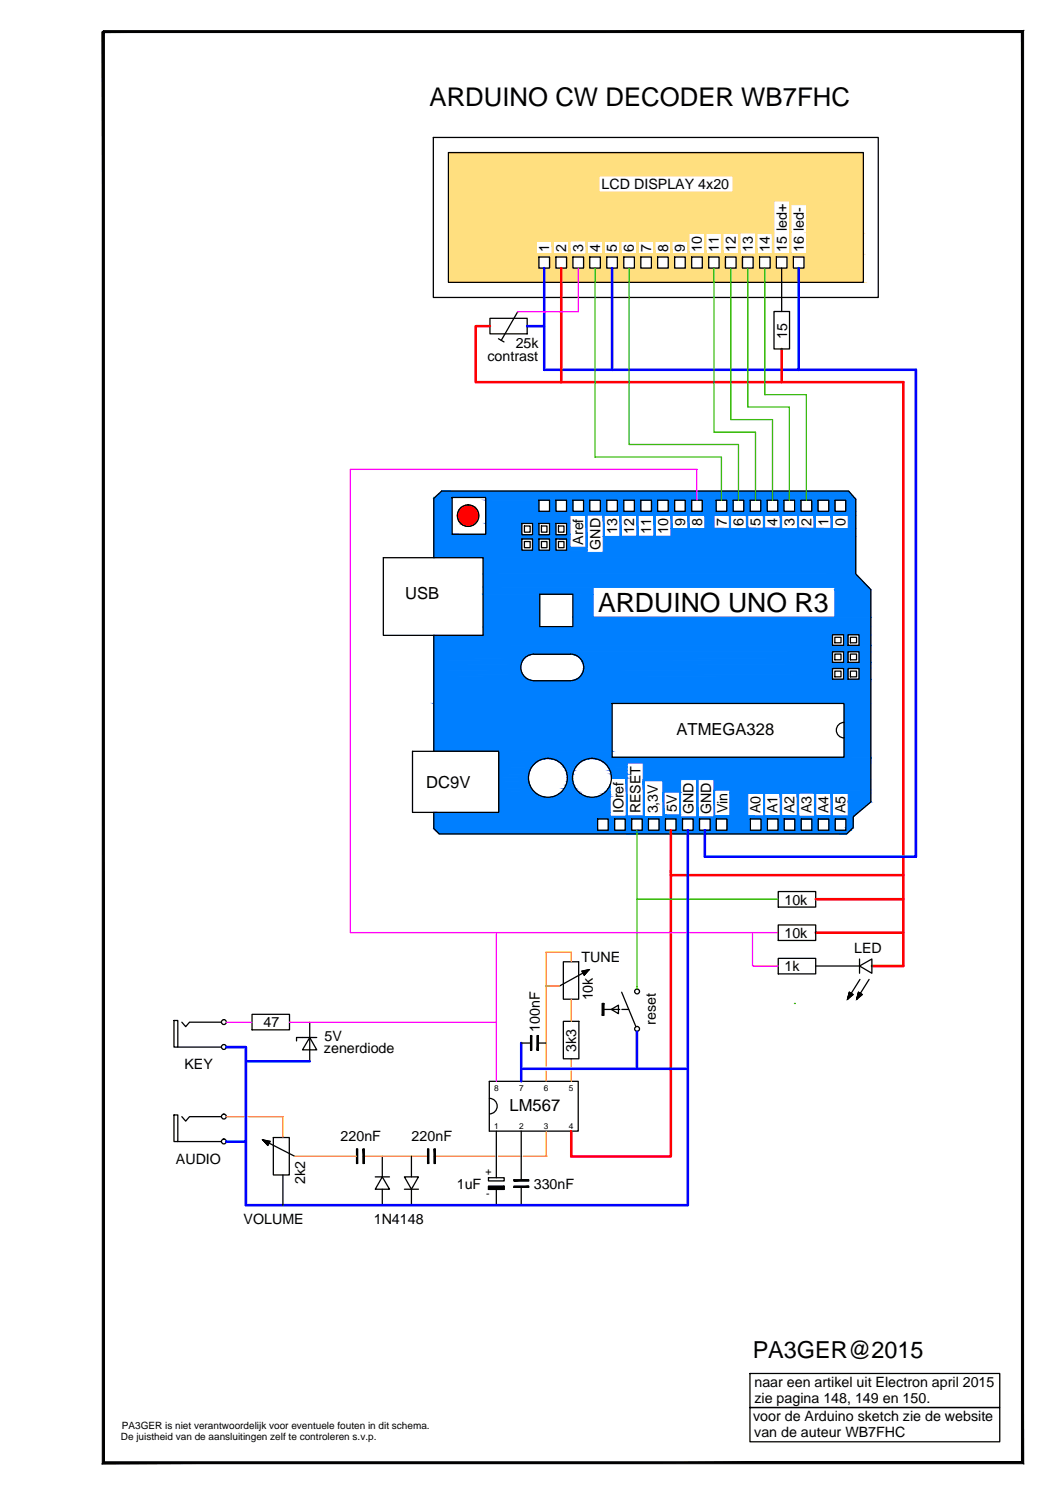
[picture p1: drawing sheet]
<svg xmlns="http://www.w3.org/2000/svg" width="210mm" height="297mm" viewBox="0 0 210 297" stroke-linecap="round" stroke-linejoin="round" font-family="sans-serif">
<!-- layer: KADER 1 -->
<path d="M20.6 291v-284.7h182.8v284.7" fill="none" stroke="#000" stroke-width=".25"/>
<!-- layer: 0 -->
<g fill="#007fff" stroke="#007fff" stroke-width=".2">
<path d="M121.4 156v.3z"/>
<path d="M160.4 97.7v1.3h9.6zM160.4 97.7h8.5l1.1 1.3z"/>
<path d="M157 97.7v1.3h3.4zM157 97.7h3.4v1.3z"/>
<path d="M153.7 97.7v1.3h3.3zM153.7 97.7h3.3v1.3z"/>
<path d="M150.3 97.7v1.3h3.4zM150.3 97.7h3.4v1.3z"/>
<path d="M146.9 97.7v1.3h3.4zM146.9 97.7h3.4v1.3z"/>
<path d="M143.5 97.7v1.3h3.4zM143.5 97.7h3.4v1.3z"/>
<path d="M86.5 99h52.2l-50.8-1.3zM87.9 97.7h50.8v1.3z"/>
<path d="M160.4 99v.1h9.7zM160.4 99h9.6l.1 .1z"/>
<path d="M157 99v.1h3.4zM157 99h3.4v.1z"/>
<path d="M153.7 99v.1h3.3zM153.7 99h3.3v.1z"/>
<path d="M150.3 99v.1h3.4zM150.3 99h3.4v.1z"/>
<path d="M146.9 99v.1h3.4zM146.9 99h3.4v.1z"/>
<path d="M143.5 99v.1h3.4zM143.5 99h3.4v.1z"/>
<path d="M86.3 99.1h3.6l-3.4-.1zM86.5 99h3.4v.1z"/>
<path d="M160.4 99.1v.2h9.9zM160.4 99.1h9.7l.2 .2z"/>
<path d="M157 99.1v.2h3.4zM157 99.1h3.4v.2z"/>
<path d="M153.7 99.1v.2h3.3zM153.7 99.1h3.3v.2z"/>
<path d="M150.3 99.1v.2h3.4zM150.3 99.1h3.4v.2z"/>
<path d="M146.9 99.1v.2h3.4zM146.9 99.1h3.4v.2z"/>
<path d="M143.5 99.1v.2h3.4zM143.5 99.1h3.4v.2z"/>
<path d="M138.7 97.7v1.6h4.8zM138.7 97.7h4.8v1.6z"/>
<path d="M96.6 99v.3h42.1zM96.6 99h42.1v.3z"/>
<path d="M160.4 99.3v.2h9.9zM160.4 99.3h9.9v.2z"/>
<path d="M157 99.3v.2h3.4zM157 99.3h3.4v.2z"/>
<path d="M153.7 99.3v.2h3.3zM153.7 99.3h3.3v.2z"/>
<path d="M150.3 99.3v.2h3.4zM150.3 99.3h3.4v.2z"/>
<path d="M146.9 99.3v.2h3.4zM146.9 99.3h3.4v.2z"/>
<path d="M143.5 99.3v.2h3.4zM143.5 99.3h3.4v.2z"/>
<path d="M138.7 99.3v.2h4.8zM138.7 99.3h4.8v.2z"/>
<path d="M96.6 99.3v.2h42.1zM96.6 99.3h42.1v.2z"/>
<path d="M168.3 99.5v2.2h2zM168.3 99.5h2v2.2z"/>
<path d="M164.9 99.5v2.2h1.2zM164.9 99.5h1.2v2.2z"/>
<path d="M161.5 99.5v2.2h1.3zM161.5 99.5h1.3v2.2z"/>
<path d="M158.1 99.5v2.2h1.3zM158.1 99.5h1.3v2.2z"/>
<path d="M154.8 99.5v2.2h1.2zM154.8 99.5h1.2v2.2z"/>
<path d="M151.4 99.5v2.2h1.2zM151.4 99.5h1.2v2.2z"/>
<path d="M148 99.5v2.2h1.3zM148 99.5h1.3v2.2z"/>
<path d="M144.6 99.5v2.2h1.3zM144.6 99.5h1.3v2.2z"/>
<path d="M139.7 99.5v2.2h2.8zM139.7 99.5h2.8v2.2z"/>
<path d="M136.3 99.5v2.2h1.3zM136.3 99.5h1.3v2.2z"/>
<path d="M133 99.5v2.2h1.2zM133 99.5h1.2v2.2z"/>
<path d="M129.6 99.5v2.2h1.2zM129.6 99.5h1.2v2.2z"/>
<path d="M126.2 99.5v2.2h1.3zM126.2 99.5h1.3v2.2z"/>
<path d="M122.8 99.5v2.2h1.3zM122.8 99.5h1.3v2.2z"/>
<path d="M119.5 99.5v2.2h1.2zM119.5 99.5h1.2v2.2z"/>
<path d="M116.1 99.5v2.2h1.2zM116.1 99.5h1.2v2.2z"/>
<path d="M112.7 99.5v2.2h1.3zM112.7 99.5h1.3v2.2z"/>
<path d="M109.3 99.5v2.2h1.3zM109.3 99.5h1.3v2.2z"/>
<path d="M96.6 99.5v2.2h10.6zM96.6 99.5h10.6v2.2z"/>
<path d="M96.6 101.7v.8h73.7zM96.6 101.7h73.7v.8z"/>
<path d="M96.6 102.5h20.2zM96.6 102.5h20.2z"/>
<path d="M120 102.5h50.3zM120 102.5h50.3z"/>
<path d="M123.3 102.5h32.2zM123.3 102.5h32.2z"/>
<path d="M158.7 102.5h11.6zM158.7 102.5h11.6z"/>
<path d="M123.3 102.5h7.1zM123.3 102.5h7.1z"/>
<path d="M158.7 102.5h6.9zM158.7 102.5h6.9z"/>
<path d="M148.5 102.5h7zM148.5 102.5h7z"/>
<path d="M151.9 102.5h3.6zM151.9 102.5h3.6z"/>
<path d="M140.2 102.5h5.2zM140.2 102.5h5.2z"/>
<path d="M96.6 102.5v1.6h16.8zM96.6 102.5h16.8v1.6z"/>
<path d="M140.2 102.5v2.6h1.9zM140.2 102.5h1.9v2.6z"/>
<path d="M145.1 102.5v2.6h.3zM145.1 102.5h.3v2.6z"/>
<path d="M151.9 102.5v2.6h.2zM151.9 102.5h.2v2.6z"/>
<path d="M155.2 102.5v2.6h.3zM155.2 102.5h.3v2.6z"/>
<path d="M148.5 102.5v2.6h.3zM148.5 102.5h.3v2.6z"/>
<path d="M151.9 105.1h3.6zM151.9 105.1h3.6z"/>
<path d="M158.7 102.5v2.6h.2zM158.7 102.5h.2v2.6z"/>
<path d="M162 102.5v2.6h.2zM162 102.5h.2v2.6z"/>
<path d="M165.3 102.5v2.6h.3zM165.3 102.5h.3v2.6z"/>
<path d="M133.5 102.5v2.7h.2zM133.5 102.5h.2v2.7z"/>
<path d="M136.8 102.5v2.7h.3zM136.8 102.5h.3v2.7z"/>
<path d="M140.2 105.1l5.2 .1zM140.2 105.1l5.2 .1z"/>
<path d="M148.5 105.1l7 .1zM148.5 105.1l7 .1z"/>
<path d="M158.7 105.1l6.9 .1zM158.7 105.1l6.9 .1z"/>
<path d="M168.8 102.5v2.7h1.5zM168.8 102.5h1.5v2.7z"/>
<path d="M133.5 105.2h22zM133.5 105.2h22z"/>
<path d="M158.7 105.2h11.6zM158.7 105.2h11.6z"/>
<path d="M96.6 104.1v2.2h7.2zM96.6 104.1h7.2v2.2z"/>
<path d="M86.3 99.1v7.2h3.6zM86.3 99.1h3.6v7.2z"/>
<path d="M112.7 104.1v2.3h.7zM112.7 104.1h.7v2.3z"/>
<path d="M109.3 104.1v2.3h1.3zM109.3 104.1h1.3v2.3z"/>
<path d="M105.9 104.1v2.3h1.3zM105.9 104.1h1.3v2.3z"/>
<path d="M86.3 106.3l17.5 .1zM86.3 106.3l17.5 .1z"/>
<path d="M123.3 102.5v4.2h.3zM123.3 102.5h.3v4.2z"/>
<path d="M126.7 102.5v4.2h.3zM126.7 102.5h.3v4.2z"/>
<path d="M130.1 102.5v4.2h.3zM130.1 102.5h.3v4.2z"/>
<path d="M123.3 106.7h7.1zM123.3 106.7h7.1z"/>
<path d="M133.5 105.2v1.5h36.8zM133.5 105.2h36.8v1.5z"/>
<path d="M120 102.5v4.2h.2zM120 102.5h.2v4.2z"/>
<path d="M123.3 106.7h47zM123.3 106.7h47z"/>
<path d="M86.3 106.4v.8h27.1zM86.3 106.4h27.1v.8z"/>
<path d="M112.7 107.2v1.7h.7zM112.7 107.2h.7v1.7z"/>
<path d="M116.6 102.5v6.4h.2zM116.6 102.5h.2v6.4z"/>
<path d="M112.7 108.9v.6h4.1zM112.7 108.9h4.1v.6z"/>
<path d="M109.3 107.2v2.3h1.3zM109.3 107.2h1.3v2.3z"/>
<path d="M105.9 107.2v2.3h1.3zM105.9 107.2h1.3v2.3z"/>
<path d="M86.3 107.2v2.3h17.5zM86.3 107.2h17.5v2.3z"/>
<path d="M86.3 109.5v.4h30.5zM86.3 109.5h30.5v.4z"/>
<path d="M120 106.7v3.2h50.3zM120 106.7h50.3v3.2z"/>
<path d="M86.3 109.9v1.1h84zM86.3 109.9h84v1.1z"/>
<path d="M96.1 111v3.2h74.2zM96.1 111h74.2v3.2z"/>
<path d="M96.1 114.2v2.6h76.7zM96.1 114.2h74.2l2.5 2.6z"/>
<path d="M166.1 116.8v.5h7.2zM166.1 116.8h6.7l.5 .5z"/>
<path d="M96.1 116.8v1.4h21.9zM96.1 116.8h21.9v1.4z"/>
<path d="M114 118.2v4.6h4zM114 118.2h4v4.6z"/>
<path d="M166.1 117.3v5.5h7.2zM166.1 117.3h7.2v5.5z"/>
<path d="M114 122.8v1.9h59.3zM114 122.8h59.3v1.9z"/>
<path d="M96.1 118.2v6.5h11.3zM96.1 118.2h11.3v6.5z"/>
<path d="M96.1 124.7v1.6h77.2zM96.1 124.7h77.2v1.6z"/>
<path d="M96.1 126.3v.1h69.5zM96.1 126.3h69.5v.1z"/>
<path d="M170.9 126.3v2.1h2.4zM170.9 126.3h2.4v2.1z"/>
<path d="M167.8 126.3v2.1h.9zM167.8 126.3h.9v2.1z"/>
<path d="M86.3 126.4v2h79.3zM86.3 126.4h79.3v2z"/>
<path d="M86.3 128.4v1.3h87zM86.3 128.4h87v1.3z"/>
<path d="M86.3 129.7v.5h79.3zM86.3 129.7h79.3v.5z"/>
<path d="M113.5 130.2l52.1 .1zM113.5 130.2l52.1 .1z"/>
<path d="M86.3 130.2l19.3 .1zM86.3 130.2h19.9z"/>
<path d="M114.2 130.3l.6 .2h50.8zM114.2 130.3h51.4v.2z"/>
<path d="M86.3 130.3v.2h18.6zM86.3 130.3h19.3l-.7 .2z"/>
<path d="M114.8 130.5l.5 .4h50.3zM114.8 130.5h50.8v.4z"/>
<path d="M86.3 130.5v.4h18.1zM86.3 130.5h18.6l-.5 .4z"/>
<path d="M115.3 130.9l.4 .6h49.9zM115.3 130.9h50.3v.6z"/>
<path d="M86.3 130.9v.6h17.7zM86.3 130.9h18.1l-.4 .6z"/>
<path d="M170.9 129.7v2.1h2.4zM170.9 129.7h2.4v2.1z"/>
<path d="M167.8 129.7v2.1h.9zM167.8 129.7h.9v2.1z"/>
<path d="M115.7 131.5l.2 .3h49.7zM115.7 131.5h49.9v.3z"/>
<path d="M115.9 131.8l.1 .3h57.3zM115.9 131.8h57.4v.3z"/>
<path d="M86.3 131.5v.6h17.4zM86.3 131.5h17.7l-.3 .6z"/>
<path d="M116 132.1l.1 .7h57.2zM116 132.1h57.3v.7z"/>
<path d="M86.3 132.1v.7h17.3zM86.3 132.1h17.4l-.1 .7z"/>
<path d="M116.1 132.8v.2h57.2zM116.1 132.8h57.2v.2z"/>
<path d="M116.1 133l-.1 .5h49.6zM116.1 133h49.5v.5z"/>
<path d="M86.3 132.8v.7h17.4zM86.3 132.8h17.3l.1 .7z"/>
<path d="M116 133.5l-.3 .6h49.9zM116 133.5h49.6v.6z"/>
<path d="M86.3 133.5v.6h17.7zM86.3 133.5h17.4l.3 .6z"/>
<path d="M115.7 134.1l-.4 .6h50.3zM115.7 134.1h49.9v.6z"/>
<path d="M86.3 134.1v.6h18.1zM86.3 134.1h17.7l.4 .6z"/>
<path d="M114.8 135.1h50.8l-50.3-.4zM115.3 134.7h50.3v.4z"/>
<path d="M86.3 134.7v.4h18.6zM86.3 134.7h18.1l.5 .4z"/>
<path d="M170.9 133v2.1h2.4zM170.9 133h2.4v2.1z"/>
<path d="M167.8 133v2.1h.9zM167.8 133h.9v2.1z"/>
<path d="M114.6 135.1h51zM114.8 135.1h50.8z"/>
<path d="M114.2 135.3h59.1l-58.7-.2zM114.6 135.1h58.7v.2z"/>
<path d="M86.3 135.1v.2h19.3zM86.3 135.1h18.6l.7 .2z"/>
<path d="M113.5 135.4h59.8zM114.2 135.3l59.1 .1z"/>
<path d="M86.3 135.3l19.9 .1zM86.3 135.3l19.9 .1z"/>
<path d="M86.3 135.4v4.6h87zM86.3 135.4h87v4.6z"/>
<path d="M86.3 140v9.5h35.5zM86.3 140h35.5v9.5z"/>
<path d="M167.9 140v10.7h5.4zM167.9 140h5.4v10.7z"/>
<path d="M99.2 149.5v1.2h22.6zM99.2 149.5h22.6v1.2z"/>
<path d="M99.2 150.7v.2h74.1zM99.2 150.7h74.1v.2z"/>
<path d="M117.8 150.9l55.5 .1zM117.8 150.9l55.5 .1z"/>
<path d="M109 150.9l8 .1zM109 150.9h8.8z"/>
<path d="M99.2 150.9l9.1 .1zM99.2 150.9h9.8z"/>
<path d="M118.5 151l.7 .2h54.1zM118.5 151h54.8v.2z"/>
<path d="M109.8 151l.7 .2h5.8zM109.8 151h7.2l-.7 .2z"/>
<path d="M99.2 151v.2h8.3zM99.2 151h9.1l-.8 .2z"/>
<path d="M119.2 151.2l.7 .4h53.4zM119.2 151.2h54.1v.4z"/>
<path d="M110.5 151.2l.7 .4h4.4zM110.5 151.2h5.8l-.7 .4z"/>
<path d="M99.2 151.2v.4h7.7zM99.2 151.2h8.3l-.6 .4z"/>
<path d="M119.9 151.6l.3 .2h53.1zM119.9 151.6h53.4v.2z"/>
<path d="M120.2 151.8l.3 .3h4.3zM120.2 151.8h4.6v.3z"/>
<path d="M111.2 151.6l.5 .5h3.3zM111.2 151.6h4.4l-.6 .5z"/>
<path d="M99.2 151.6v.5h7.1zM99.2 151.6h7.7l-.6 .5z"/>
<path d="M120.5 152.1l.5 .5h3.8zM120.5 152.1h4.3v.5z"/>
<path d="M111.7 152.1l.5 .5h2.4zM111.7 152.1h3.3l-.4 .5z"/>
<path d="M99.2 152.1v.5h6.6zM99.2 152.1h7.1l-.5 .5z"/>
<path d="M121 152.6l.4 .7h3.4zM121 152.6h3.8v.7z"/>
<path d="M112.2 152.6l.4 .7h1.6zM112.2 152.6h2.4l-.4 .7z"/>
<path d="M99.2 152.6v.7h6.2zM99.2 152.6h6.6l-.4 .7z"/>
<path d="M121.4 153.3l.2 .7h3.2zM121.4 153.3h3.4v.7z"/>
<path d="M112.6 153.3l.2 .7h1.2zM112.6 153.3h1.6l-.2 .7z"/>
<path d="M99.2 153.3v.7h6zM99.2 153.3h6.2l-.2 .7z"/>
<path d="M121.6 154l.1 .8h3.1zM121.6 154h3.2v.8z"/>
<path d="M112.8 154l.1 .8h1zM112.8 154h1.2l-.1 .8z"/>
<path d="M99.2 154v.8h5.9zM99.2 154h6l-.1 .8z"/>
<path d="M121.7 154.8l3.1 .1zM121.7 154.8l3.1 .1z"/>
<path d="M128 151.8v3.3h45.3zM128 151.8h45.3v3.3z"/>
<path d="M128 155.1v.3h7.4zM128 155.1h7.4v.3z"/>
<path d="M112.9 154.8l-.1 .7h1.2zM112.9 154.8h1l.1 .7z"/>
<path d="M99.2 154.8v.7h6zM99.2 154.8h5.9l.1 .7z"/>
<path d="M112.8 155.5l-.2 .8h1.6zM112.8 155.5h1.2l.2 .8z"/>
<path d="M99.2 155.5v.8h6.2zM99.2 155.5h6l.2 .8z"/>
<path d="M121.4 156.3l-.4 .6h.4zM121.4 156.3v.6z"/>
<path d="M112.6 156.3l-.4 .6h2.4zM112.6 156.3h1.6l.4 .6z"/>
<path d="M99.2 156.3v.6h6.6zM99.2 156.3h6.2l.4 .6z"/>
<path d="M142.1 155.1v2.1h31.2zM142.1 155.1h31.2v2.1z"/>
<path d="M121 156.9l-.5 .6h.9zM121 156.9h.4v.6z"/>
<path d="M112.2 156.9l-.5 .6h3.3zM112.2 156.9h2.4l.4 .6z"/>
<path d="M99.2 156.9v.6h7.1zM99.2 156.9h6.6l.5 .6z"/>
<path d="M131.9 155.4v2.2h3.5zM131.9 155.4h3.5v2.2z"/>
<path d="M145.2 157.2v.6h28.1zM145.2 157.2h28.1v.6z"/>
<path d="M145.2 157.8h13.7zM145.2 157.8h13.7z"/>
<path d="M162 157.8h11.3zM162 157.8h11.3z"/>
<path d="M151.9 157.8l7 .1zM151.9 157.8l7 .1z"/>
<path d="M162 157.8l3.6 .1zM162 157.8l3.6 .1z"/>
<path d="M119.9 158h1.5l-.9-.5zM120.5 157.5h.9v.5z"/>
<path d="M111.2 158h4.4l-3.9-.5zM111.7 157.5h3.3l.6 .5z"/>
<path d="M99.2 157.5v.5h7.7zM99.2 157.5h7.1l.6 .5z"/>
<path d="M119.2 158.4h2.2l-1.5-.4zM119.9 158h1.5v.4z"/>
<path d="M110.5 158.4h5.8l-5.1-.4zM111.2 158h4.4l.7 .4z"/>
<path d="M99.2 158v.4h8.3zM99.2 158h7.7l.6 .4z"/>
<path d="M118.5 158.6h2.9l-2.2-.2zM119.2 158.4h2.2v.2z"/>
<path d="M109.8 158.6h7.2l-6.5-.2zM110.5 158.4h5.8l.7 .2z"/>
<path d="M99.2 158.4v.2h9.1zM99.2 158.4h8.3l.8 .2z"/>
<path d="M117.8 158.7h3.6zM118.5 158.6l2.9 .1z"/>
<path d="M109 158.7h8.8zM109.8 158.6l8 .1z"/>
<path d="M99.2 158.6l9.8 .1zM99.2 158.6l9.8 .1z"/>
<path d="M168.8 157.8v1.8h4.5zM168.8 157.8h4.5v1.8z"/>
<path d="M99.2 158.7v2.9h22.2zM99.2 158.7h22.2v2.9z"/>
<path d="M131.9 157.6v4.5h.2zM131.9 157.6h.2v4.5z"/>
<path d="M135.2 157.6v4.5h.2zM135.2 157.6h.2v4.5z"/>
<path d="M142.1 157.2v5.1h.1zM142.1 157.2h.1v5.1z"/>
<path d="M145.2 157.8v4.5h3.6zM145.2 157.8h3.6v4.5z"/>
<path d="M162 157.9v4.4h.3zM162 157.9h.3v4.4z"/>
<path d="M165.3 157.9v4.4h.3zM165.3 157.9h.3v4.4z"/>
<path d="M151.9 157.9v4.4h.2zM151.9 157.9h.2v4.4z"/>
<path d="M155.2 157.9v4.4h.3zM155.2 157.9h.3v4.4z"/>
<path d="M158.6 157.9v4.4h.3zM158.6 157.9h.3v4.4z"/>
<path d="M162 162.3l3.6 .1zM162 162.3l3.6 .1z"/>
<path d="M168.8 159.6v2.8h1.1zM168.8 159.6h4.5l-3.4 2.8z"/>
<path d="M142.1 162.3l6.7 .1zM142.1 162.3l6.7 .1z"/>
<path d="M151.9 162.3l7 .1zM151.9 162.3l7 .1z"/>
<path d="M142.1 162.4h16.8zM142.1 162.4h16.8z"/>
<path d="M162 162.4h7.9zM162 162.4h7.9z"/>
<path d="M124.6 154.9v7.5h.2zM124.6 154.9h.2v7.5z"/>
<path d="M128 155.4v7h.2zM128 155.4h.2v7z"/>
<path d="M86.3 161.6v.8h35.1zM86.3 161.6h35.1v.8z"/>
<path d="M124.6 162.4h3.6zM124.6 162.4h3.6z"/>
<path d="M86.3 162.4l41.9 .1zM86.3 162.4l41.9 .1z"/>
<path d="M131.9 162.1v.4h3.5zM131.9 162.1h3.5v.4z"/>
<path d="M142.1 162.4l27.7 .1zM142.1 162.4h27.8z"/>
<path d="M86.3 162.5h49.1zM86.3 162.5h49.1z"/>
<path d="M138.6 155.1v7.4h.3zM138.6 155.1h.3v7.4z"/>
<path d="M142.1 162.5h27.7zM142.1 162.5h27.7z"/>
<path d="M86.3 162.5v.4h83.5zM86.3 162.5h83.5v.4z"/>
<path d="M168.3 162.9v1.8h1.4zM168.3 162.9h1.5l-.1 1.8z"/>
<path d="M86.3 162.9v1.9h32.6zM86.3 162.9h32.6v1.9z"/>
<path d="M168.3 164.7v.5h.9zM168.3 164.7h1.4l-.5 .5z"/>
<path d="M164.9 162.9v2.3h1.3zM164.9 162.9h1.3v2.3z"/>
<path d="M161.5 162.9v2.3h1.3zM161.5 162.9h1.3v2.3z"/>
<path d="M158.1 162.9v2.3h1.3zM158.1 162.9h1.3v2.3z"/>
<path d="M154.8 162.9v2.3h1.2zM154.8 162.9h1.2v2.3z"/>
<path d="M151.4 162.9v2.3h1.3zM151.4 162.9h1.3v2.3z"/>
<path d="M144.6 162.9v2.3h4.7zM144.6 162.9h4.7v2.3z"/>
<path d="M141.3 162.9v2.3h1.2zM141.3 162.9h1.2v2.3z"/>
<path d="M137.9 162.9v2.3h1.3zM137.9 162.9h1.3v2.3z"/>
<path d="M134.5 162.9v2.3h1.3zM134.5 162.9h1.3v2.3z"/>
<path d="M131.1 162.9v2.3h1.3zM131.1 162.9h1.3v2.3z"/>
<path d="M127.8 162.9v2.3h1.2zM127.8 162.9h1.2v2.3z"/>
<path d="M124.4 162.9v2.3h1.3zM124.4 162.9h1.3v2.3z"/>
<path d="M121 162.9v2.3h1.3zM121 162.9h1.3v2.3z"/>
<path d="M86.3 164.8l.3 .4h32.3zM86.3 164.8h32.6v.4z"/>
<path d="M140.2 165.2v.7h28.3zM140.2 165.2h29l-.7 .7z"/>
<path d="M136.8 165.2v.7h3.4zM136.8 165.2h3.4v.7z"/>
<path d="M133.5 165.2v.7h3.3zM133.5 165.2h3.3v.7z"/>
<path d="M126.7 165.2v.7h6.8zM126.7 165.2h6.8v.7z"/>
<path d="M86.6 165.2l.8 .7h39.3zM86.6 165.2h40.1v.7z"/>
</g>
<g fill="none" stroke="#000" stroke-width=".25">
<path d="M86.2 27.3h88.5v31.9h-88.5zM89.2 30.4h82.6v25.8h-82.6zM107.2 51.1h2.1v2.2h-2.1zM110.6 51.1h2.1v2.2h-2.1zM114 51.1h2.1v2.2h-2.1zM117.3 51.1h2.2v2.2h-2.2zM120.7 51.1h2.1v2.2h-2.1zM124.1 51.1h2.1v2.2h-2.1zM127.5 51.1h2.1v2.2h-2.1zM130.8 51.1h2.2v2.2h-2.2zM134.2 51.1h2.1v2.2h-2.1zM137.6 51.1h2.1v2.2h-2.1z"/>
<path d="M141 51.1h2.1v2.2h-2.1zM144.3 51.1h2.2v2.2h-2.2zM147.7 51.1h2.1v2.2h-2.1zM151.1 51.1h2.1v2.2h-2.1zM154.5 51.1h2.1v2.2h-2.1zM155.5 53.3v8.7M157.8 51.1h2.2v2.2h-2.2zM97.5 63.3h7.4v3.1h-7.4zM99.2 67.4l1.1 .6M103 62.1l-3.3 5.6M154 62h3.1v7.4h-3.1zM89.9 99h6.7v7.3h-6.7z"/>
<path d="M107.2 99.5h2.1v2.2h-2.1zM110.6 99.5h2.1v2.2h-2.1zM114 99.5h2.1v2.2h-2.1zM117.3 99.5h2.2v2.2h-2.2zM120.7 99.5h2.1v2.2h-2.1zM124.1 99.5h2.1v2.2h-2.1zM127.5 99.5h2.1v2.2h-2.1zM130.8 99.5h2.2v2.2h-2.2zM134.2 99.5h2.1v2.2h-2.1zM137.6 99.5h2.1v2.2h-2.1zM142.5 99.5h2.1v2.2h-2.1zM145.9 99.5h2.1v2.2h-2.1z"/>
<path d="M149.3 99.5h2.1v2.2h-2.1zM152.6 99.5h2.2v2.2h-2.2zM156 99.5h2.1v2.2h-2.1zM159.4 99.5h2.1v2.2h-2.1zM162.8 99.5h2.1v2.2h-2.1zM166.1 99.5h2.2v2.2h-2.2zM76.3 111h19.8v15.4h-19.8zM86.3 111v-11.9l1.6-1.4h81l1.4 1.6v14.9l3 3.1v42.3l-3.5 2.9-.1 2.2-1.2 1.2h-81.1l-1.1-1.1v-3.2M103.8 104.1h2.1v2.3h-2.1zM103.8 107.2h2.1v2.3h-2.1zM104.3 104.6h1.2v1.3h-1.2zM104.3 107.7h1.2v1.3h-1.2z"/>
<path d="M107.2 104.1h2.1v2.3h-2.1zM107.2 107.2h2.1v2.3h-2.1zM107.4 118.2h6.6v6.5h-6.6zM107.7 104.6h1.1v1.3h-1.1zM107.7 107.7h1.1v1.3h-1.1zM110.6 104.1h2.1v2.3h-2.1zM110.6 107.2h2.1v2.3h-2.1zM111.1 104.6h1.1v1.3h-1.1zM111.1 107.7h1.1v1.3h-1.1zM86.3 126.4v23.1M106.2 130.2h7.3M106.3 130.1a2.65 2.65 0 0 0-2.7 2.7 2.65 2.65 0 0 0 2.7 2.6h7.2"/>
<path d="M113.5 130.1a2.65 2.65 0 0 1 2.6 2.7 2.65 2.65 0 0 1-2.6 2.6M121.8 140h46.1v10.7h-46.1zM165.6 129.7h2.2v2.1h-2.2zM165.6 126.3h2.2v2.1h-2.2zM165.6 133h2.2v2.1h-2.2zM166.1 130.1h1.2v1.2h-1.2zM166.1 126.8h1.2v1.1h-1.2zM166.1 133.5h1.2v1.2h-1.2zM168.7 129.7h2.2v2.1h-2.2zM168.7 126.3h2.2v2.1h-2.2zM168.7 133h2.2v2.1h-2.2zM169.2 130.1h1.2v1.2h-1.2z"/>
<path d="M169.2 126.8h1.2v1.1h-1.2zM169.2 133.5h1.2v1.2h-1.2zM82.1 149.5h17.1v12.1h-17.1zM167.9 143.7a1.55 1.55 0 0 0-1.5 1.6 1.55 1.55 0 0 0 1.5 1.5M118.9 162.9h2.1v2.3h-2.1zM122.3 162.9h2.1v2.3h-2.1zM125.7 162.9h2.1v2.3h-2.1zM129 162.9h2.1v2.3h-2.1zM132.4 162.9h2.1v2.3h-2.1zM135.8 162.9h2.1v2.3h-2.1zM139.2 162.9h2.1v2.3h-2.1zM142.5 162.9h2.1v2.3h-2.1z"/>
<path d="M149.3 162.9h2.1v2.3h-2.1zM152.7 162.9h2.1v2.3h-2.1zM154.8 177.4h7.5v3.1h-7.5zM156 162.9h2.1v2.3h-2.1zM159.4 162.9h2.1v2.3h-2.1zM162.8 162.9h2.1v2.3h-2.1zM166.2 162.9h2.1v2.3h-2.1zM108.7 196.2h.6M112.1 191.3h3v7.5h-3zM115.8 193.2l1.4-.3-1 1.1zM117.2 192.9l-5.9 3.3M119.8 199.6h.3v2.4h-.3z"/>
<path d="M123.7 197.4l2.8 6.9M154.8 184h7.5v3.1h-7.5zM154.8 190.7h7.5v3.1h-7.5zM162.3 192.2h8.7M171 192.2l2.5-1.4v2.8zM171 190.8v2.8M171.1 194.9l-2.5 3.9 1.1-.9-.7-.5-.4 1.4M172.9 194.9l-2.5 3.9 1.2-.9-.8-.5-.4 1.4M34.6 203h.8v5.3h-.8zM35.4 208.3h8.6M36.2 203.4l.7 .9 .8-.9h6.3M50.2 201.8h7.4v3.1h-7.4z"/>
<path d="M61.6 206.4l1.4 2.5h-2.8zM61.6 203.4v7.8M63 206.4h-4v.7M97.4 215.1h17.6v9.9h-17.6zM97.4 218.5a1.55 1.55 0 0 1 1.5 1.6 1.55 1.55 0 0 1-1.5 1.5M103.7 207.5h1.9M105.6 206h.2v3h-.2zM106.9 206h.2v3h-.2zM107.1 207.5h1.6M112.1 203.2h3.1v7.5h-3.1zM120.1 200.8h1.4M121.6 200.8l1.4-.8v1.7z"/>
<path d="M121.8 200.8h1.5M123.7 200.8h1.4M34.6 221.8h.8v5.3h-.8zM35.4 227.1h8.6M36.2 222.2l.7 .9 .8-.9h6.3M52.3 226.8l1 1.1 .4-.8-1.4-.3 6.3 3.2M54.4 226.3h3.2v7.5h-3.2zM56.3 233.8v6M70.9 228.6h.2v2.9h-.2zM72.2 228.6h.3v2.9h-.3zM74.7 234.1h2.8M76.1 234.1l1.4 2.5h-2.8z"/>
<path d="M76.1 230v4.1M76.1 236.6v3.2M80.5 234.1h2.8l-1.4 2.5zM80.5 236.6h2.8M81.9 230v4.1M81.9 236.6v3.2M85.1 228.6h.2v2.9h-.2zM86.4 228.6h.2v2.9h-.2zM97.2 234.3h3.1v.7h-3.1zM97.2 236h3.1v.6h-3.1zM98.7 225v9.3M98.7 236.6v3"/>
<path d="M102.3 234.7h2.9v.3h-2.9zM102.3 236h2.9v.2h-2.9zM103.7 225v9.7M103.7 236.2v3.4M149.2 273.3h49.7v6.7h-49.7zM149.2 280h49.7v6.9h-49.7z"/>
<circle cx="93.1" cy="102.6" r="2.14"/>
<circle cx="109" cy="154.7" r="3.9"/>
<circle cx="117.8" cy="154.7" r="3.9"/>
<circle cx="126.8" cy="197.3" r=".49"/>
<circle cx="44.5" cy="203.3" r=".49"/>
<circle cx="44.5" cy="208.3" r=".49"/>
<circle cx="126.8" cy="204.7" r=".49"/>
<circle cx="44.5" cy="227.1" r=".49"/>
<circle cx="44.5" cy="222.1" r=".49"/>
</g>
<g fill="#f00" stroke="#f00" stroke-width=".2">
<path d="M92.6 100.5h1.1z"/>
<path d="M92.1 104.4h2.1l-.5 .2z"/>
<path d="M92.1 100.8h2.1l-1.6-.3zM92.6 100.5h1.1l.5 .3z"/>
<path d="M91.6 101.1h3l-2.5-.3zM92.1 100.8h2.1l.4 .3z"/>
<path d="M91.6 101.1l-.3 .4h3.6zM91.6 101.1h3l.3 .4z"/>
<path d="M91.3 101.5l-.3 .6h4.2zM91.3 101.5h3.6l.3 .6z"/>
<path d="M91 102.1v.5h4.2zM91 102.1h4.2v.5z"/>
<path d="M91 102.6v.6h4.2zM91 102.6h4.2v.6z"/>
<path d="M91 103.2l.3 .5h3.6zM91 103.2h4.2l-.3 .5z"/>
<path d="M91.3 103.7l.3 .4h3zM91.3 103.7h3.6l-.3 .4z"/>
<path d="M91.6 104.1l.5 .3h2.1zM91.6 104.1h3l-.4 .3z"/>
<path d="M92.1 104.4l.5 .2h1.1zM92.6 104.6h1.1z"/>
</g>
<g fill="#ffdf7f" stroke="#ffdf7f" stroke-width=".2">
<path d="M89.2 30.4v4.6h82.6zM89.2 30.4h82.6v4.6z"/>
<path d="M89.2 35v3.2h30zM89.2 35h30v3.2z"/>
<path d="M145.8 35v3.2h26zM145.8 35h26v3.2z"/>
<path d="M89.2 38.2v1.8h82.6zM89.2 38.2h82.6v1.8z"/>
<path d="M157.1 40v.7h14.7zM157.1 40h14.7v.7z"/>
<path d="M89.2 40v6.4h64.8zM89.2 40h64.8v6.4z"/>
<path d="M89.2 46.4h58zM89.2 46.4h58z"/>
<path d="M150.4 46.4h3.6zM150.4 46.4h3.6z"/>
<path d="M157.1 40.7v5.7h.2zM157.1 40.7h.2v5.7z"/>
<path d="M160.5 40.7v5.7h11.3zM160.5 40.7h11.3v5.7z"/>
<path d="M140.2 46.4h7zM140.2 46.4h7z"/>
<path d="M150.4 46.4h3.6zM150.4 46.4h3.6z"/>
<path d="M89.2 46.4v1.5h47.9zM89.2 46.4h47.9v1.5z"/>
<path d="M116.6 47.9h20.5zM116.6 47.9h20.5z"/>
<path d="M89.2 47.9h24.2zM89.2 47.9h24.2z"/>
<path d="M116.6 47.9h7zM116.6 47.9h7z"/>
<path d="M116.6 47.9h3.7zM116.6 47.9h3.7z"/>
<path d="M126.7 47.9l3.6 .1zM126.7 47.9l3.6 .1z"/>
<path d="M126.7 48v2.5h.3zM126.7 48h.3v2.5z"/>
<path d="M130 48v2.5h.3zM130 48h.3v2.5z"/>
<path d="M116.6 47.9v2.6h.2zM116.6 47.9h.2v2.6z"/>
<path d="M119.9 47.9v2.6h.4zM119.9 47.9h.4v2.6z"/>
<path d="M116.6 50.5h3.7zM116.6 50.5h3.7z"/>
<path d="M123.3 47.9v2.6h.3zM123.3 47.9h.3v2.6z"/>
<path d="M89.2 47.9v2.6h17.5zM89.2 47.9h17.5v2.6z"/>
<path d="M109.8 47.9v2.6h.3zM109.8 47.9h.3v2.6z"/>
<path d="M113.1 47.9v2.6h.3zM113.1 47.9h.3v2.6z"/>
<path d="M140.2 46.4v4.1h.2zM140.2 46.4h.2v4.1z"/>
<path d="M143.5 46.4v4.1h.3zM143.5 46.4h.3v4.1z"/>
<path d="M146.9 46.4v4.1h.3zM146.9 46.4h.3v4.1z"/>
<path d="M150.4 46.4v4.1h.2zM150.4 46.4h.2v4.1z"/>
<path d="M153.7 46.4v4.1h.3zM153.7 46.4h.3v4.1z"/>
<path d="M116.6 50.5h7zM116.6 50.5h7z"/>
<path d="M126.7 50.5h3.6zM126.7 50.5h3.6z"/>
<path d="M133.5 47.9v2.6h.2zM133.5 47.9h.2v2.6z"/>
<path d="M136.8 47.9v2.6h.3zM136.8 47.9h.3v2.6z"/>
<path d="M140.2 50.5h7zM140.2 50.5h7z"/>
<path d="M150.4 50.5h3.6zM150.4 50.5h3.6z"/>
<path d="M157.1 46.4v4.1h.2zM157.1 46.4h.2v4.1z"/>
<path d="M160.5 46.4v4.1h11.3zM160.5 46.4h11.3v4.1z"/>
<path d="M89.2 50.5h24.2zM89.2 50.5h24.2z"/>
<path d="M116.6 50.5h30.6zM116.6 50.5h30.6z"/>
<path d="M150.4 50.5h21.4zM150.4 50.5h21.4z"/>
<path d="M89.2 50.5v.6h82.6zM89.2 50.5h82.6v.6z"/>
<path d="M160 51.1v2.2h11.8zM160 51.1h11.8v2.2z"/>
<path d="M156.6 51.1v2.2h1.2zM156.6 51.1h1.2v2.2z"/>
<path d="M153.2 51.1v2.2h1.3zM153.2 51.1h1.3v2.2z"/>
<path d="M149.8 51.1v2.2h1.3zM149.8 51.1h1.3v2.2z"/>
<path d="M146.5 51.1v2.2h1.2zM146.5 51.1h1.2v2.2z"/>
<path d="M143.1 51.1v2.2h1.2zM143.1 51.1h1.2v2.2z"/>
<path d="M139.7 51.1v2.2h1.3zM139.7 51.1h1.3v2.2z"/>
<path d="M136.3 51.1v2.2h1.3zM136.3 51.1h1.3v2.2z"/>
<path d="M133 51.1v2.2h1.2zM133 51.1h1.2v2.2z"/>
<path d="M129.6 51.1v2.2h1.2zM129.6 51.1h1.2v2.2z"/>
<path d="M126.2 51.1v2.2h1.3zM126.2 51.1h1.3v2.2z"/>
<path d="M122.8 51.1v2.2h1.3zM122.8 51.1h1.3v2.2z"/>
<path d="M119.5 51.1v2.2h1.2zM119.5 51.1h1.2v2.2z"/>
<path d="M116.1 51.1v2.2h1.2zM116.1 51.1h1.2v2.2z"/>
<path d="M112.7 51.1v2.2h1.3zM112.7 51.1h1.3v2.2z"/>
<path d="M109.3 51.1v2.2h1.3zM109.3 51.1h1.3v2.2z"/>
<path d="M89.2 51.1v2.2h18zM89.2 51.1h18v2.2z"/>
<path d="M158.9 53.3v2.9h12.9zM158.9 53.3h12.9v2.9z"/>
<path d="M155.5 53.3v2.9h3.4zM155.5 53.3h3.4v2.9z"/>
<path d="M152.2 53.3v2.9h3.3zM152.2 53.3h3.3v2.9z"/>
<path d="M148.8 53.3v2.9h3.4zM148.8 53.3h3.4v2.9z"/>
<path d="M145.4 53.3v2.9h3.4zM145.4 53.3h3.4v2.9z"/>
<path d="M142.1 53.3v2.9h3.3zM142.1 53.3h3.3v2.9z"/>
<path d="M125.2 53.3v2.9h16.9zM125.2 53.3h16.9v2.9z"/>
<path d="M121.8 53.3v2.9h3.4zM121.8 53.3h3.4v2.9z"/>
<path d="M118.4 53.3v2.9h3.4zM118.4 53.3h3.4v2.9z"/>
<path d="M115 53.3v2.9h3.4zM115 53.3h3.4v2.9z"/>
<path d="M111.7 53.3v2.9h3.3zM111.7 53.3h3.3v2.9z"/>
<path d="M108.3 53.3v2.9h3.4zM108.3 53.3h3.4v2.9z"/>
<path d="M89.2 53.3v2.9h19.1zM89.2 53.3h19.1v2.9z"/>
</g>
<path d="M108.3 53.3v20.3h50.6v-20.3M121.8 53.3v20.3M104.9 64.9h3.4M158.9 73.6h23.3v96.8h-42v-5.2M136.8 165.2v74.6h-87.9v-31.5h-3.9M48.9 211.2h12.7M103.7 207.5v7.6M103.7 212.6h33.1M126.7 205.2v7.4M45 227.1h3.9" fill="none" stroke="#00f" stroke-width=".51"/>
<path d="M111.7 53.3v22.7M97.5 64.9h-2.9v11.1h17.1M111.7 76h68v116.2h-6.2M155.5 69.4v6.6M133.5 165.2v64.9h-19.8M133.5 174.1h46.2M162.3 178.9h17.4M162.3 185.5h17.4M113.7 225v5" fill="none" stroke="#f00" stroke-width=".51"/>
<path d="M118.4 53.3v37.6h25.1v8.6M125.2 53.3v35.1h21.7v11.1M142.1 53.3v32.7h8.2v13.5M145.4 53.3v30.2h8.3v16M148.8 53.3v27.7h8.2v18.5M152.2 53.3v25.2h8.2v21M126.7 165.2v31.6M126.7 178.9h28.1M158.1 199.6h.1" fill="none" stroke="#2eb800" stroke-width=".25"/>
<path d="M115 53.3v8.8h-12M138.7 99.5v-6.1h-69v92.1h29v29.6M98.7 185.5h56.1M149.7 185.5v6.7h5.1M45 203.4h5.2M57.6 203.4h41.1" fill="none" stroke="#f0f" stroke-width=".25"/>
<g fill="none" stroke="#ff7f00" stroke-width=".25">
<path d="M108.7 196.2h2.6M113.7 191.3v-1.9h-5v22.7M113.7 198.8v4.4M108.7 213.1v2M113.7 210.7v1.6M113.7 213.1v2M45 222.2h3.6M49.3 222.2h7v4.1M58.6 230h12.3M72.2 230h13.1M86.4 230h12M99.2 230h4.2"/>
<path d="M104.1 230h4.6M108.7 230h.1M108.7 225v5"/>
</g>
<path d="M113.7 230v.1" fill="none" stroke="#f00" stroke-width=".25"/>
<g fill="#000" stroke="#000" stroke-width=".2">
<path d="M20.6 6.1v.4l183.1-.4zM20.6 6.5l183.1-.4-.5 .4zM203.2 6.5l.5 284.7v-285.1zM203.2 6.5l.5 284.7-.5-.4zM20.3 291.2h183.4l-.5-.4zM20.3 291.2l.5-.4h182.4zM20.3 6.3v284.9l.5-.4zM20.3 6.3h.5v284.5z"/>
<path d="M115.8 193.2l1.4-.3-1 1.1zM117.2 192.9l-1 1.1z"/>
<path d="M119.8 199.6v2.4l.3-2.4zM120.1 199.6v2.4h-.3z"/>
<path d="M169 197.4l.7 .5-1.1 .9zM169 197.4l-.4 1.4z"/>
<path d="M170.8 197.4l.8 .5-1.2 .9zM170.8 197.4l-.4 1.4z"/>
<path d="M105.8 206l-.2 3h.2zM105.6 206h.2l-.2 3z"/>
<path d="M107.1 206l-.2 3h.2zM106.9 206h.2l-.2 3z"/>
<path d="M52.3 226.8l1 1.1 .4-.8zM52.3 226.8l1 1.1z"/>
<path d="M70.9 228.6l.2 2.9h-.2zM70.9 228.6l.2 2.9v-2.9z"/>
<path d="M72.2 228.6l.3 2.9h-.3zM72.2 228.6l.3 2.9v-2.9z"/>
<path d="M85.1 228.6l.2 2.9h-.2zM85.1 228.6l.2 2.9v-2.9z"/>
<path d="M86.4 228.6l.2 2.9h-.2zM86.4 228.6l.2 2.9v-2.9z"/>
<path d="M97.2 236h3.1l-3.1 .6zM97.2 236.6h3.1v-.6z"/>
<path d="M102.3 234.7h2.9l-2.9 .3zM102.3 235h2.9v-.3z"/>
<path d="M102.3 236h2.9l-2.9 .2zM102.3 236.2h2.9v-.2z"/>
</g>
<text font-size="5.3" x="119" y="121.7">ARDUINO UNO R3</text>
<text font-size="5.1" x="85.5" y="21.1">ARDUINO CW DECODER WB7FHC</text>
<text font-size="4.7" x="149.8" y="270.2">PA3GER@2015</text>
<g font-size="3.3">
<text x="80.6" y="119.3">USB</text>
<text x="134.6" y="146.1">ATMEGA328</text>
<text x="84.8" y="156.8">DC9V</text>
<text x="101.4" y="221.1">LM567</text>
</g>
<g font-size="2.8">
<text x="119.7" y="37.6">LCD DISPLAY 4x20</text>
<text x="109.3" y="50" transform="rotate(-90 109.3 50)">1</text>
<text x="112.6" y="50" transform="rotate(-90 112.6 50)">2</text>
<text x="116" y="50" transform="rotate(-90 116 50)">3</text>
<text x="119.4" y="50" transform="rotate(-90 119.4 50)">4</text>
<text x="122.8" y="50" transform="rotate(-90 122.8 50)">5</text>
<text x="126.1" y="50" transform="rotate(-90 126.1 50)">6</text>
<text x="129.5" y="50" transform="rotate(-90 129.5 50)">7</text>
<text x="132.9" y="50" transform="rotate(-90 132.9 50)">8</text>
<text x="136.3" y="50" transform="rotate(-90 136.3 50)">9</text>
<text x="139.6" y="50" transform="rotate(-90 139.6 50)">10</text>
<text x="143" y="50" transform="rotate(-90 143 50)">11</text>
<text x="146.4" y="50" transform="rotate(-90 146.4 50)">12</text>
<text x="149.8" y="50" transform="rotate(-90 149.8 50)">13</text>
<text x="153.1" y="50" transform="rotate(-90 153.1 50)">14</text>
<text x="156.5" y="50" transform="rotate(-90 156.5 50)">15 led+</text>
<text x="159.9" y="50" transform="rotate(-90 159.9 50)">16 led-</text>
<text x="97" y="71.8">contrast</text>
<text x="102.6" y="69.2">25k</text>
<text x="156.6" y="67.5" transform="rotate(-90 156.6 67.5)">15</text>
<text x="122.8" y="106.2" transform="rotate(-90 122.8 106.2)">13</text>
<text x="126.2" y="106.2" transform="rotate(-90 126.2 106.2)">12</text>
<text x="129.6" y="106.2" transform="rotate(-90 129.6 106.2)">11</text>
<text x="133" y="106.2" transform="rotate(-90 133 106.2)">10</text>
<text x="136.3" y="104.6" transform="rotate(-90 136.3 104.6)">9</text>
<text x="139.7" y="104.6" transform="rotate(-90 139.7 104.6)">8</text>
<text x="144.6" y="104.6" transform="rotate(-90 144.6 104.6)">7</text>
<text x="147.9" y="104.6" transform="rotate(-90 147.9 104.6)">6</text>
<text x="151.3" y="104.6" transform="rotate(-90 151.3 104.6)">5</text>
<text x="154.7" y="104.6" transform="rotate(-90 154.7 104.6)">4</text>
<text x="158.1" y="104.6" transform="rotate(-90 158.1 104.6)">3</text>
<text x="161.4" y="104.6" transform="rotate(-90 161.4 104.6)">2</text>
<text x="164.8" y="104.6" transform="rotate(-90 164.8 104.6)">1</text>
<text x="168.2" y="104.6" transform="rotate(-90 168.2 104.6)">0</text>
<text x="116" y="108.4" transform="rotate(-90 116 108.4)">Aref</text>
<text x="119.5" y="109.4" transform="rotate(-90 119.5 109.4)">GND</text>
<text x="124" y="161.8" transform="rotate(-90 124 161.8)">IOref</text>
<text x="127.4" y="161.8" transform="rotate(-90 127.4 161.8)">RESET</text>
<text x="130.9" y="161.8" transform="rotate(-90 130.9 161.8)">3,3V</text>
<text x="134.6" y="161.6" transform="rotate(-90 134.6 161.6)">5V</text>
<text x="144.7" y="161.8" transform="rotate(-90 144.7 161.8)">Vin</text>
<text x="151.3" y="161.8" transform="rotate(-90 151.3 161.8)">A0</text>
<text x="154.7" y="161.8" transform="rotate(-90 154.7 161.8)">A1</text>
<text x="158.1" y="161.8" transform="rotate(-90 158.1 161.8)">A2</text>
<text x="161.5" y="161.8" transform="rotate(-90 161.5 161.8)">A3</text>
<text x="164.8" y="161.8" transform="rotate(-90 164.8 161.8)">A4</text>
<text x="168.2" y="161.8" transform="rotate(-90 168.2 161.8)">A5</text>
<text x="138" y="162" transform="rotate(-90 138 162)">GND</text>
<text x="141.5" y="162" transform="rotate(-90 141.5 162)">GND</text>
<text x="156.1" y="180">10k</text>
<text x="115.7" y="191.3">TUNE</text>
<text x="156.1" y="186.6">10k</text>
<text x="170" y="189.7">LED</text>
<text x="156.1" y="193.3">1k</text>
<text x="117.9" y="199.1" transform="rotate(-90 117.9 199.1)">10k</text>
<text x="130.5" y="203.8" transform="rotate(-90 130.5 203.8)">reset</text>
<text x="52.4" y="204.4">47</text>
<text x="64.5" y="209.6">zenerdiode</text>
<text x="64.6" y="207.1">5V</text>
<text x="107.4" y="205.3" transform="rotate(-90 107.4 205.3)">100nF</text>
<text x="114.7" y="209.3" transform="rotate(-90 114.7 209.3)">3k3</text>
<text x="36.7" y="212.8">KEY</text>
<text x="67.8" y="227">220nF</text>
<text x="81.9" y="227">220nF</text>
<text x="35" y="231.6">AUDIO</text>
<text x="60.7" y="235.6" transform="rotate(-90 60.7 235.6)">2k2</text>
<text x="90.9" y="236.6">1uF</text>
<text x="106.2" y="236.5">330nF</text>
<text x="48.5" y="243.5">VOLUME</text>
<text x="74.4" y="243.5">1N4148</text>
<text x="150.1" y="275.9">naar een artikel uit Electron april 2015</text>
<text x="150.1" y="279.1">zie pagina 148, 149 en 150.</text>
<text x="149.8" y="282.8">voor de Arduino sketch zie de website</text>
<text x="150.1" y="285.8">van de auteur WB7FHC</text>
</g>
<g font-size="2.1">
<text x="96.6" y="233.8">+</text>
<text x="96.7" y="238.2">-</text>
</g>
<g font-size="2">
<text x="24" y="286.6">De juistheid van de aansluitingen zelf te controleren s.v.p.</text>
<text x="24.2" y="284.3">PA3GER is niet verantwoordelijk voor eventuele fouten in dit schema.</text>
</g>
<g font-size="1.7">
<text x="98.3" y="217">8</text>
<text x="103.3" y="217">7</text>
<text x="108.2" y="217">6</text>
<text x="113.2" y="217">5</text>
<text x="98.3" y="224.6">1</text>
<text x="103.3" y="224.6">2</text>
<text x="108.2" y="224.6">3</text>
<text x="113.2" y="224.6">4</text>
</g>
</svg>
